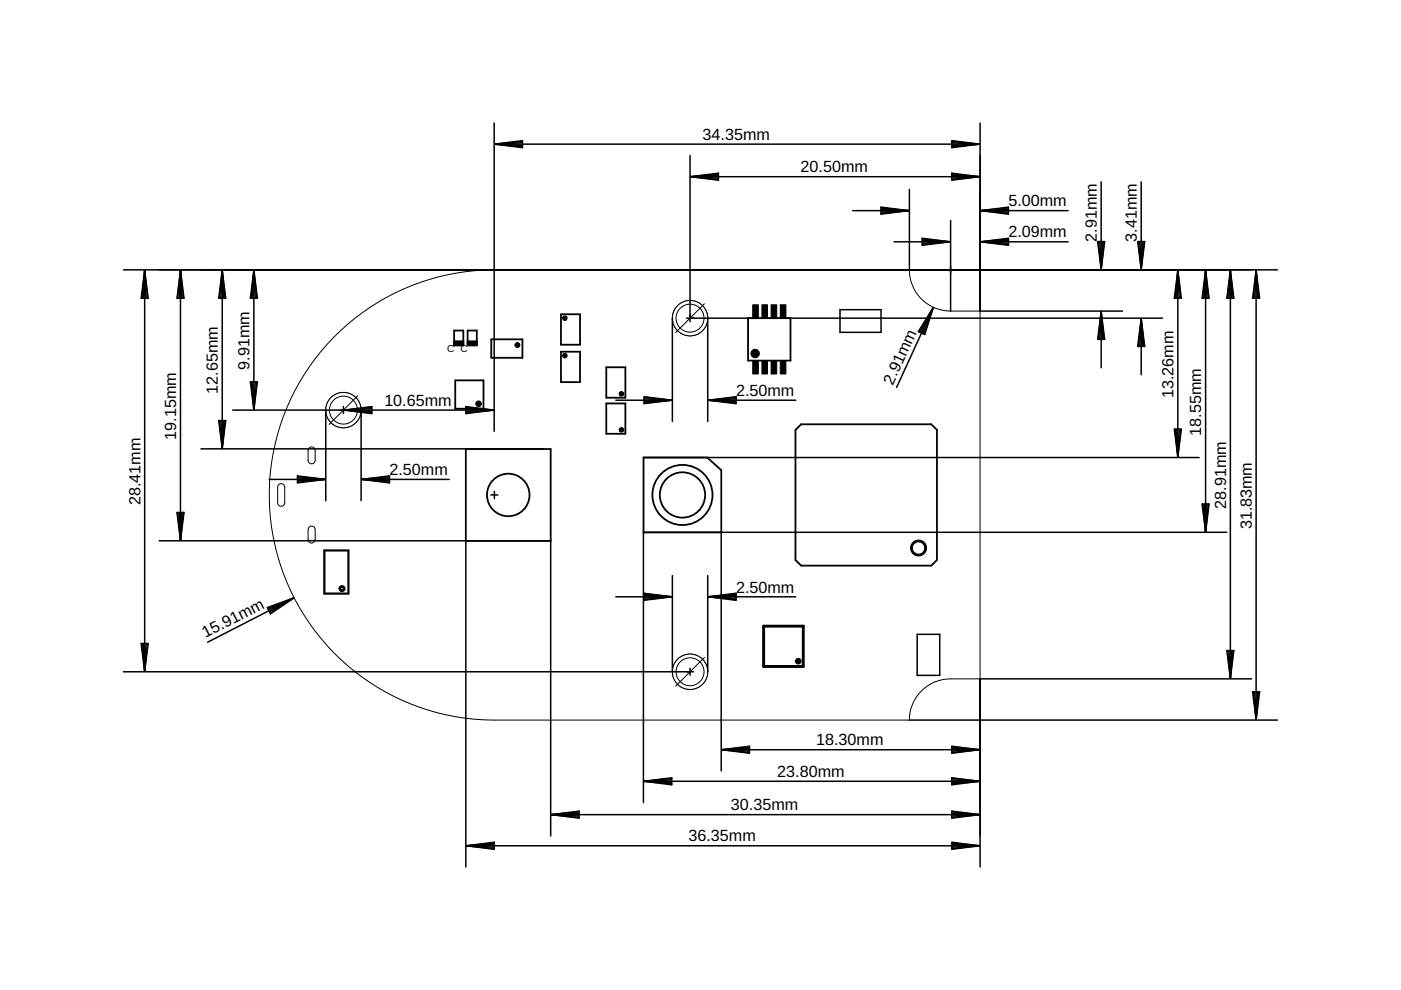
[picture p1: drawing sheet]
<svg xmlns="http://www.w3.org/2000/svg" width="297mm" height="210mm" viewBox="0 0 297 210" stroke-linecap="round" stroke-linejoin="round" font-family="sans-serif">
<path d="M178.1 65.7h8.7v4.8h-8.7zM194.5 134.5h4.7v8.7h-4.7z" fill="none" stroke="#000" stroke-width=".32"/>
<path d="M161.9 132.8h8.4v8.5h-8.4z" fill="none" stroke="#000" stroke-width=".61"/>
<g fill="#000" stroke="#000" stroke-width=".21">
<path d="M109.4 72.7a.52 .52 0 0 1 .8 .3 .52 .52 0 0 1-.4 .7 .52 .52 0 0 1-.6-.5h.4l.1-.2 .2 .2-.2 .1-.1-.1h-.4z" fill-rule="evenodd"/>
<path d="M119.3 67.2a.49 .49 0 0 1 .8-.1 .49 .49 0 0 1-.2 .8 .49 .49 0 0 1-.6-.4h.6h-.6z" fill-rule="evenodd"/>
<path d="M119.5 75a.49 .49 0 0 1 .7 .2 .49 .49 0 0 1-.3 .7 .49 .49 0 0 1-.6-.5l.5-.1v.2l-.5-.1z" fill-rule="evenodd"/>
<path d="M131.5 90.7a.49 .49 0 0 1 .7 .3 .49 .49 0 0 1-.3 .6 .49 .49 0 0 1-.6-.5l.5-.1v.2l-.5-.1z" fill-rule="evenodd"/>
<path d="M131.5 83.1a.49 .49 0 0 1 .7 .2 .49 .49 0 0 1-.3 .7 .49 .49 0 0 1-.6-.5l.5-.1v.2l-.5-.1z" fill-rule="evenodd"/>
<path d="M193.5 115.1a1.69 1.69 0 0 1 2.7 .2 1.69 1.69 0 0 1-1 2.5 1.69 1.69 0 0 1-2.1-1.6h.3a1.31 1.31 0 0 1 1.9-1.2 1.31 1.31 0 0 1 .3 2.2 1.31 1.31 0 0 1-2.1-.7l-.1-.3h-.3z" fill-rule="evenodd"/>
<path d="M72.1 124.3a.64 .64 0 0 1 1 .2 .64 .64 0 0 1-.4 .9 .64 .64 0 0 1-.8-.6h.4a.26 .26 0 0 1 .3-.2 .26 .26 0 0 1 .1 .4 .26 .26 0 0 1-.4-.1l-.4-.1z" fill-rule="evenodd"/>
<circle cx="109.7" cy="73.2" r=".34"/>
<circle cx="160.1" cy="75" r=".9"/>
<circle cx="101.5" cy="85.6" r=".6"/>
<circle cx="169.2" cy="140.2" r=".59"/>
</g>
<g fill="none" stroke="#000" stroke-width=".38">
<path d="M96.3 70.1h1.9v3.1h-1.9zM99.1 70.1h2v3.1h-2zM104.2 71.9h6.6v4h-6.6zM118.9 66.6h4.1v6.5h-4.1zM118.9 74.6h4.1v6.4h-4.1zM128.5 77.9h4.1v6.4h-4.1zM158.6 67.5h9v9h-9zM96.5 80.6h6v6.1h-6zM98.8 95.2h18v19.5h-18zM128.5 85.5h4.1v6.5h-4.1zM136.4 97h13.5l3 2.7v13.2h-16.5zM168.7 91.1l1.2-1.1h27.5l1.2 1.1v27.6l-1.2 1.2h-27.5l-1.2-1.2z"/>
<circle cx="107.8" cy="104.9" r="4.5"/>
<circle cx="144.7" cy="104.9" r="6.4"/>
<circle cx="144.7" cy="104.9" r="4.8"/>
</g>
<path d="M96.2 72.3h2.1v.9h-2.1zM99.1 72.3h2.1v.9h-2.1zM159.6 76.5h1.2v2.8h-1.2zM159.6 64.6h1.2v2.9h-1.2zM161.5 76.5h1.2v2.8h-1.2zM161.5 64.6h1.2v2.9h-1.2zM163.5 76.5h1.2v2.8h-1.2zM163.5 64.6h1.2v2.9h-1.2zM165.4 76.5h1.2v2.8h-1.2zM165.4 64.6h1.2v2.9h-1.2z" fill="#000" stroke="#000" stroke-width=".21"/>
<path d="M68.8 116.7h5.1v9.2h-5.1z" fill="none" stroke="#000" stroke-width=".47"/>
<circle cx="146.3" cy="67.5" r="3.7" fill="none" stroke="#000" stroke-width=".21"/>
<circle cx="146.3" cy="67.5" r="3.7" fill="#fff" stroke="#000" stroke-width=".21"/>
<circle cx="72.8" cy="87" r="3.7" fill="none" stroke="#000" stroke-width=".21"/>
<circle cx="72.8" cy="87" r="3.7" fill="#fff" stroke="#000" stroke-width=".21"/>
<circle cx="146.3" cy="142.4" r="3.7" fill="none" stroke="#000" stroke-width=".21"/>
<circle cx="146.3" cy="142.4" r="3.7" fill="#fff" stroke="#000" stroke-width=".21"/>
<g fill="none" stroke="#000" stroke-width=".21">
<path d="M70.7 71.6a47.8 47.8 0 0 1 34.1-14.4h88a8.7 8.7 0 0 0 8.7 8.8h6.3v77.9h-6.3a8.7 8.7 0 0 0-8.7 8.8h-88a47.7 47.7 0 0 1-44-29.3 47.7 47.7 0 0 1 9.9-51.8zM149.4 64.4l-6.1 6.1M65.5 95.1a.75 .75 0 0 1 .8-.3 .75 .75 0 0 1 .5 .7v2.1a.75 .75 0 0 1-.7 .7 .75 .75 0 0 1-.8-.7v-2.1zM75.9 83.9l-6.1 6.1M59 102.8a.75 .75 0 0 1 .9-.2 .75 .75 0 0 1 .5 .7v3.3a.75 .75 0 0 1-.8 .7 .75 .75 0 0 1-.7-.7v-3.3zM65.5 111.8a.75 .75 0 0 1 .8-.2 .75 .75 0 0 1 .5 .7v2.1a.75 .75 0 0 1-.7 .7 .75 .75 0 0 1-.8-.7v-2.1zM149.4 139.4l-6.1 6.1"/>
<circle cx="146.3" cy="67.5" r="2.96"/>
<circle cx="72.8" cy="87" r="2.96"/>
<circle cx="146.3" cy="142.4" r="2.96"/>
</g>
<g fill="none" stroke="#000" stroke-width=".32">
<path d="M104.8 26.1v65.3M104.9 30.6h102.7M104.9 30.6l5.9-.8v1.5zM104.9 30.6l5.9 .3M104.9 30.6l5.9 .6M110.8 30.3l-5.9 .3M110.8 30l-5.9 .6M146.3 33v35.2M146.5 37.5h61.1M146.5 37.5l5.8-.8v1.5zM146.5 37.5l5.8 .3M146.5 37.5l5.8 .6"/>
<path d="M152.3 37.2l-5.8 .3M152.3 36.9l-5.8 .6M201.8 29.8l5.8 .8-5.8 .7zM201.8 36.7l5.8 .8-5.8 .7zM201.8 30.3l5.8 .3M201.8 30l5.8 .6M201.8 37.2l5.8 .3M201.8 36.9l5.8 .6M207.6 30.6l-5.8 .3M207.6 30.6l-5.8 .6M207.6 37.5l-5.8 .3M207.6 37.5l-5.8 .6"/>
<path d="M207.8 26.1v39.9h30.2M233.5 38.6v18.5M242 38.6v18.5M26.2 57.2h244.6M30.7 57.4l.7 5.8h-1.5zM30.7 57.4v84.9M30.7 57.4l-.3 5.8M30.7 57.4l.3 5.8M30.7 57.4l-.6 5.8M30.7 57.4l.6 5.8M38.3 57.4l.7 5.8h-1.5zM38.3 57.4v57.1"/>
<path d="M38.3 57.4l-.3 5.8M38.3 57.4l.3 5.8M38.3 57.4l-.6 5.8M38.3 57.4l.6 5.8M47.1 57.4l.8 5.8h-1.5zM47.1 57.4v37.6M47.1 57.4l-.3 5.8M47.1 57.4l.3 5.8M47.1 57.4l-.6 5.8M47.1 57.4l.6 5.8M53.8 57.4v29.4M53.8 57.4l.8 5.8h-1.5z"/>
<path d="M53.8 57.4l-.3 5.8M53.8 57.4l.3 5.8M53.8 57.4l-.6 5.8M53.8 57.4l.6 5.8M180.8 44.7h11.9M186.8 43.9l5.9 .8-5.9 .7zM186.8 44.4l5.9 .3M186.8 44.1l5.9 .6M189.5 51.3h11.9M192.7 44.7l-5.9 .3M192.7 44.7l-5.9 .6M192.8 40.2v17"/>
<path d="M195.5 50.5l5.9 .8-5.9 .7zM195.5 51l5.9 .3M195.5 50.7l5.9 .6M201.4 51.3l-5.9 .3M201.4 51.3l-5.9 .6M201.5 46.8v19.2M207.9 44.7h18.6M207.9 44.7l5.9-.8v1.5zM207.9 51.3l5.9-.8v1.5zM207.9 44.7l5.9 .3M207.9 44.7l5.9 .6M207.9 51.3h18.6"/>
<path d="M207.9 51.3l5.9 .3M207.9 51.3l5.9 .6M213.8 44.4l-5.9 .3M213.8 44.1l-5.9 .6M213.8 51l-5.9 .3M213.8 50.7l-5.9 .6M232.7 51.2h1.5l-.7 5.9zM232.9 51.2l.6 5.9M233.2 51.2l.3 5.9M233.8 51.2l-.3 5.9M234.1 51.2l-.6 5.9M241.2 51.2h1.5l-.7 5.9z"/>
<path d="M241.4 51.2l.6 5.9M241.7 51.2l.3 5.9M242.3 51.2l-.3 5.9M242.6 51.2l-.6 5.9M249.7 57.4l.8 5.8h-1.5zM249.7 57.4v39.4M249.7 57.4l-.3 5.8M249.7 57.4l.3 5.8M249.7 57.4l-.6 5.8M249.7 57.4l.6 5.8M255.6 57.4l.7 5.8h-1.4zM255.6 57.4v55.3"/>
<path d="M255.6 57.4l-.3 5.8M255.6 57.4l.3 5.8M255.6 57.4l-.6 5.8M255.6 57.4l.6 5.8M260.9 57.4l.7 5.8h-1.5zM260.9 57.4v86.4M260.9 57.4l-.3 5.8M260.9 57.4l.3 5.8M260.9 57.4l-.6 5.8M260.9 57.4l.6 5.8M266.3 57.4l.8 5.8h-1.5zM266.3 57.4v95.1"/>
<path d="M266.3 57.4l-.3 5.8M266.3 57.4l.3 5.8M266.3 57.4l-.6 5.8M266.3 57.4l.6 5.8M142.6 67.5v21.8M145.6 67.5h100.9M150.1 67.5v21.8M197.8 65.3l-7.7 16.8M197.8 65.3l-1.7 5.6-1.4-.6zM197.8 65.3l-2.7 5.2M197.8 65.3l-2.1 5.4M197.8 65.3l-3 5.1"/>
<path d="M197.8 65.3l-1.9 5.6M233.5 66.1v11.9M233.5 66.1l.7 5.8h-1.5zM233.5 66.1l-.3 5.8M233.5 66.1l.3 5.8M233.5 66.1l-.6 5.8M233.5 66.1l.6 5.8M242 67.6v11.9M242 67.6l.7 5.8h-1.5zM242 67.6l-.3 5.8M242 67.6l.3 5.8M242 67.6l-.6 5.8"/>
<path d="M242 67.6l.6 5.8M42.6 95.2h72.7M46.4 89.2h1.5l-.8 5.8zM46.5 89.2l.6 5.8M46.8 89.2l.3 5.8M47.4 89.2l-.3 5.8M47.7 89.2l-.6 5.8M49.3 87h55.3M53.1 80.9h1.5l-.8 5.9zM53.2 80.9l.6 5.9M53.5 80.9l.3 5.9M54.1 80.9l-.3 5.9"/>
<path d="M54.4 80.9l-.6 5.9M69.1 87v19.2M72.8 86.2v1.5M72.8 87h.1M73 87l5.8-.8v1.5zM73 87l5.8 .2M73 87l5.8 .5M76.6 87v19.2M78.8 86.7l-5.8 .3M78.8 86.4l-5.8 .6M98.8 86.2l5.8 .8-5.8 .7zM98.8 86.7l5.8 .3"/>
<path d="M98.8 86.4l5.8 .6M104.6 87l-5.8 .2M104.6 87l-5.8 .5M130.6 84.9h11.8M136.5 97h117.7M136.6 84.1l5.8 .8-5.8 .7zM136.6 84.6l5.8 .3M136.6 84.2l5.8 .7M142.4 84.9l-5.8 .3M142.4 84.9l-5.8 .5M150.2 84.9h18.5M150.2 84.9l5.9-.8v1.5z"/>
<path d="M150.2 84.9l5.9 .3M150.2 84.9l5.9 .5M156.1 84.6l-5.9 .3M156.1 84.2l-5.9 .7M249 91h1.5l-.8 5.8zM249.1 91l.6 5.8M249.4 91l.3 5.8M250 91l-.3 5.8M250.3 91l-.6 5.8M33.8 114.7h82.9M37.5 108.7h1.5l-.7 5.8zM37.7 108.7l.6 5.8"/>
<path d="M38 108.7l.3 5.8M38.6 108.7l-.3 5.8M38.9 108.7l-.6 5.8M57.1 101.6h11.8M63.1 100.9l5.8 .7-5.8 .8zM63.1 101.3l5.8 .3M63.1 101l5.8 .6M68.9 101.6l-5.8 .3M68.9 101.6l-5.8 .6M76.7 101.6h18.5M76.7 101.6l5.9-.7v1.5zM76.7 101.6l5.9 .3"/>
<path d="M76.7 101.6l5.9 .6M82.6 101.3l-5.9 .3M82.6 101l-5.9 .6M98.8 114.7v69.1M104.1 104.9h1.5M104.8 104.2v1.5M116.8 114.7v62.5M136.4 112.9v57.2M136.4 112.9h123.7M152.9 112.8v50.6M254.9 106.9h1.4l-.7 5.8zM255 106.9l.6 5.8"/>
<path d="M255.3 106.9l.3 5.8M255.9 106.9l-.3 5.8M256.2 106.9l-.6 5.8M29.9 136.4h1.5l-.7 5.9zM30.1 136.4l.6 5.9M30.4 136.4l.3 5.9M31 136.4l-.3 5.9M31.3 136.4l-.6 5.9M56.7 128.8l5.5-2-4.8 3.3zM62.2 126.8l-18.2 9.4M62.2 126.8l-5.3 2.4M62.2 126.8l-5.1 3"/>
<path d="M62.2 126.8l-5.5 2.1M62.2 126.8l-4.9 3.2M130.6 126.5h11.8M136.6 125.8l5.8 .7-5.8 .8zM136.6 126.2l5.8 .3M136.6 125.9l5.8 .6M142.4 126.5l-5.8 .3M142.4 126.5l-5.8 .6M142.6 122v20.4M150.1 122v20.4M150.2 126.5l5.9-.7v1.5zM150.2 126.5h18.5"/>
<path d="M150.2 126.5l5.9 .3M150.2 126.5l5.9 .6M156.1 126.2l-5.9 .3M156.1 125.9l-5.9 .6M260.1 137.9h1.5l-.7 5.9zM260.3 137.9l.6 5.9M260.6 137.9l.3 5.9M261.2 137.9l-.3 5.9M261.5 137.9l-.6 5.9M26.2 142.4h120.8M146.3 141.7v1.5M153.1 159h54.5"/>
<path d="M153.1 159l5.8-.8v1.5zM153.1 159l5.8 .3M153.1 159l5.8 .6M158.9 158.7l-5.8 .3M158.9 158.3l-5.8 .7M192.8 152.7h78M201.8 158.2l5.8 .8-5.8 .7zM201.8 158.7l5.8 .3M201.8 158.3l5.8 .7M207.6 159l-5.8 .3M207.6 159l-5.8 .6M265.4 143.9h-57.6v39.9"/>
<path d="M265.6 146.7h1.5l-.8 5.8zM265.7 146.7l.6 5.8M266 146.7l.3 5.8M266.6 146.7l-.3 5.8M266.9 146.7l-.6 5.8M98.9 179.3h108.7M98.9 179.3l5.9-.7v1.5zM98.9 179.3l5.9 .3M98.9 179.3l5.9 .6M104.8 179l-5.9 .3M104.8 178.7l-5.9 .6M116.9 172.7h90.7"/>
<path d="M116.9 172.7l5.9-.7v1.5zM116.9 172.7l5.9 .3M116.9 172.7l5.9 .6M122.8 172.4l-5.9 .3M122.8 172.1l-5.9 .6M136.6 165.7h71M136.6 165.7l5.8-.8v1.5zM136.6 165.7l5.8 .2M136.6 165.7l5.8 .5M142.4 165.4l-5.8 .3M142.4 165l-5.8 .7M201.8 164.9l5.8 .8-5.8 .7z"/>
<path d="M201.8 172l5.8 .7-5.8 .8zM201.8 178.6l5.8 .7-5.8 .8zM201.8 172.4l5.8 .3M201.8 172.1l5.8 .6M201.8 179l5.8 .3M201.8 178.7l5.8 .6M201.8 165.4l5.8 .3M201.8 165l5.8 .7M207.6 172.7l-5.8 .3M207.6 172.7l-5.8 .6M207.6 179.3l-5.8 .3M207.6 179.3l-5.8 .6"/>
<path d="M207.6 165.7l-5.8 .2M207.6 165.7l-5.8 .5"/>
</g>
<g font-size="3.4">
<text x="149" y="29.7">34.35mm</text>
<text x="169.7" y="36.6">20.50mm</text>
<text x="213.8" y="43.8">5.00mm</text>
<text x="213.8" y="50.4">2.09mm</text>
<text x="232.6" y="51.2" transform="rotate(-90 232.6 51.2)">2.91mm</text>
<text x="241.1" y="51.2" transform="rotate(-90 241.1 51.2)">3.41mm</text>
<text x="46.2" y="83.5" transform="rotate(-90 46.2 83.5)">12.65mm</text>
<text x="52.9" y="78.4" transform="rotate(-90 52.9 78.4)">9.91mm</text>
<text x="156.1" y="83.9">2.50mm</text>
<text x="189.3" y="81.7" transform="rotate(-65 189.3 81.7)">2.91m</text>
<text x="81.5" y="86">10.65mm</text>
<text x="248.8" y="84.4" transform="rotate(-90 248.8 84.4)">13.26mm</text>
<text x="37.4" y="93.2" transform="rotate(-90 37.4 93.2)">19.15mm</text>
<text x="254.7" y="92.3" transform="rotate(-90 254.7 92.3)">18.55mm</text>
<text x="82.6" y="100.7">2.50mm</text>
<text x="29.8" y="107.1" transform="rotate(-90 29.8 107.1)">28.41mm</text>
<text x="259.9" y="107.9" transform="rotate(-90 259.9 107.9)">28.91mm</text>
<text x="265.4" y="112.3" transform="rotate(-90 265.4 112.3)">31.83mm</text>
<text x="156.1" y="125.6">2.50mm</text>
<text x="43.6" y="135.4" transform="rotate(-27 43.6 135.4)">15.91mm</text>
<text x="173" y="158">18.30mm</text>
<text x="164.8" y="164.7">23.80mm</text>
<text x="155" y="171.8">30.35mm</text>
<text x="146" y="178.4">36.35mm</text>
</g>
<text font-size="2.1" x="94.8" y="74.7">C C</text>
</svg>
